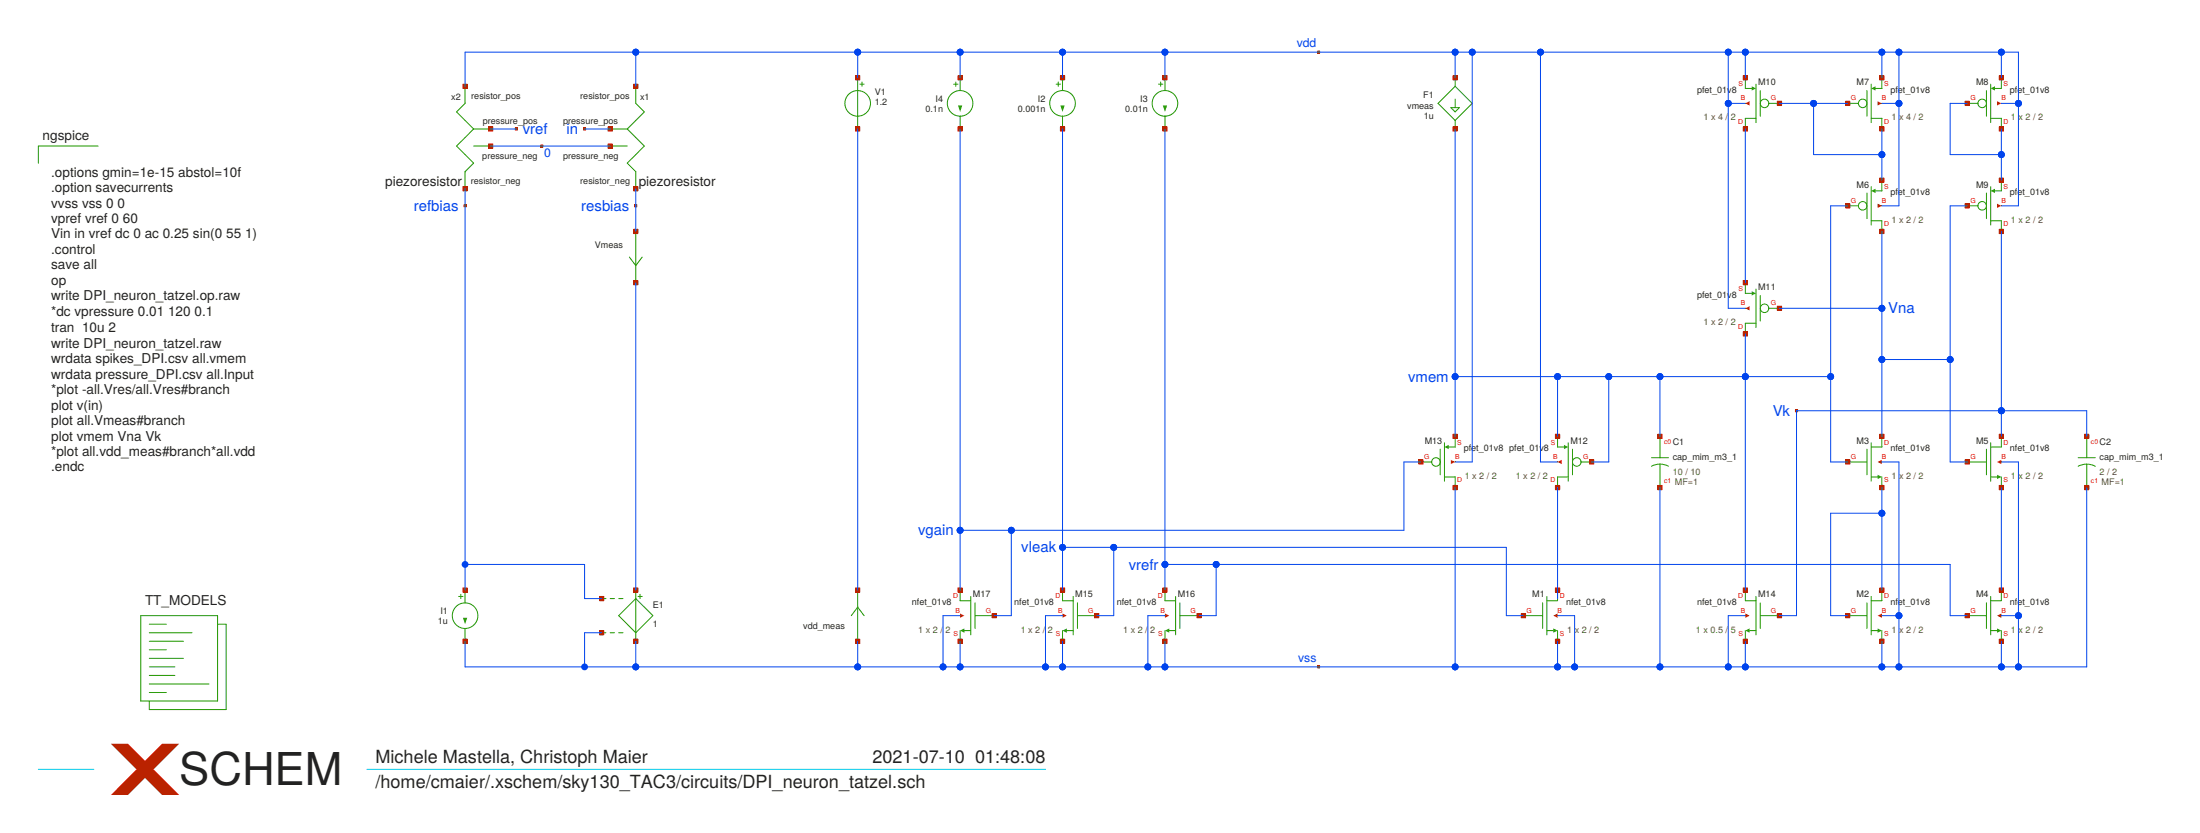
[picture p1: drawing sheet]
<svg xmlns="http://www.w3.org/2000/svg" width="289mm" height="110mm" viewBox="0 0 289 110" stroke-linecap="round" stroke-linejoin="round" font-family="sans-serif">
<g fill="none" stroke="#229800" stroke-width=".13">
<path d="M12.9 19.2h-7.9v2.2M112.8 10.2v6.8M113.1 11.1h.5M113.4 10.8v.5M82.8 33.8l.8 1.1 .9-1.1M83.6 30.4v6.8M112.8 77.6v6.7M202.9 79.3v3.3M203.4 78.4v5.1M204.8 77.6v1.4h-1.4M18.5 80.9h10.1v11.3h-10.1zM19.6 84.3h4.5"/>
<path d="M19.6 85.4h2.3M19.6 86.5h4.5M19.6 87.7h3.4M19.6 88.8h3.4M19.6 89.9h7.9M19.6 91h2.3M19.6 83.2h5.6M19.6 82.1h2.3M28.6 82.1h1.1v11.2h-10.1v-1.1M112 80.9l.8-1.1 .8 1.1M200.3 80.9h2.6M203.4 82.9h.9"/>
<path d="M204.8 82.9v1.4"/>
<circle cx="112.8" cy="13.6" r="1.68"/>
</g>
<path d="M204.3 82.6l.5 .3-.5 .3z" fill="#229800"/>
<path d="M245.5 79.3v3.3M246.1 78.4v5.1M247.5 77.6v1.4h-1.4M243 80.9h2.5M246.1 82.9h.8M247.5 82.9v1.4" fill="none" stroke="#229800" stroke-width=".13"/>
<path d="M246.9 82.6l.6 .3-.6 .3z" fill="#229800"/>
<path d="M245.5 59v3.4M246.1 58.2v5.1M247.5 57.4v1.4h-1.4M243 60.7h2.5M246.1 62.7h.8M247.5 62.7v1.4" fill="none" stroke="#229800" stroke-width=".13"/>
<path d="M246.9 62.4l.6 .3-.6 .3z" fill="#229800"/>
<g fill="none" stroke="#229800" stroke-width=".13">
<path d="M218.3 57.4v2.8M274.4 57.4v2.8M217.2 61.3a2.38 2.38 0 0 1 2.2 0M217.2 60.2h2.2M218.3 61v3.1M229.5 77.6v1.4h1.4M230.9 78.4v5.1M231.5 79.3v3.3M273.3 60.2h2.2M273.3 61.3a2.38 2.38 0 0 1 2.2 0M274.4 61v3.1M229.5 82.9v1.4"/>
<path d="M230.1 82.9h.8M231.5 80.9h2.5"/>
</g>
<path d="M229.5 82.9l.6-.3v.6z" fill="#229800"/>
<path d="M261.2 79.3v3.3M261.8 78.4v5.1M263.2 77.6v1.4h-1.4M258.7 80.9h2.5M261.8 82.9h.8M263.2 82.9v1.4" fill="none" stroke="#229800" stroke-width=".13"/>
<path d="M262.6 82.6l.6 .3-.6 .3z" fill="#229800"/>
<path d="M261.2 59v3.4M261.8 58.2v5.1M263.2 57.4v1.4h-1.4M258.7 60.7h2.5M261.8 62.7h.8M263.2 62.7v1.4" fill="none" stroke="#229800" stroke-width=".13"/>
<path d="M262.6 62.4l.6 .3-.6 .3z" fill="#229800"/>
<path d="M138.9 11.1h.6M139.2 10.8v.5M139.7 10.2v1.7M139.7 15.3v1.7" fill="none" stroke="#229800" stroke-width=".13"/>
<path d="M139.7 12.7v1.2h.3l-.3 .8-.2-.8h.2z" fill="#229800"/>
<g fill="none" stroke="#229800" stroke-width=".13">
<path d="M139.7 77.6v1.4h1.4M141.1 78.4v5.1M141.7 79.3v3.3M139.7 82.9v1.4M140.3 82.9h.8M141.7 80.9h2.5"/>
<circle cx="139.7" cy="13.6" r="1.68"/>
</g>
<path d="M139.7 82.9l.6-.3v.6z" fill="#229800"/>
<path d="M152.4 11.1h.5M152.6 10.8v.5M153.2 10.2v1.7M153.2 15.3v1.7" fill="none" stroke="#229800" stroke-width=".13"/>
<path d="M153.2 12.7v1.2h.3l-.3 .8-.3-.8h.3z" fill="#229800"/>
<g fill="none" stroke="#229800" stroke-width=".13">
<path d="M153.2 77.6v1.4h1.4M154.6 78.4v5.1M155.2 79.3v3.3M153.2 82.9v1.4M153.8 82.9h.8M155.2 80.9h2.5"/>
<circle cx="153.2" cy="13.6" r="1.68"/>
</g>
<path d="M153.2 82.9l.6-.3v.6z" fill="#229800"/>
<path d="M125.4 11.1h.6M125.7 10.8v.5M126.3 10.2v1.7M126.3 15.3v1.7" fill="none" stroke="#229800" stroke-width=".13"/>
<path d="M126.3 12.7v1.2h.2l-.2 .8-.3-.8h.3z" fill="#229800"/>
<g fill="none" stroke="#229800" stroke-width=".13">
<path d="M126.3 77.6v1.4h1.4M127.7 78.4v5.1M128.2 79.3v3.3M126.3 82.9v1.4M126.8 82.9h.9M128.2 80.9h2.6"/>
<circle cx="126.3" cy="13.6" r="1.68"/>
</g>
<path d="M126.3 82.9l.5-.3v.6z" fill="#229800"/>
<path d="M243 27.1h1.4M245.5 25.4v3.3M246.1 24.5v5.1M246.1 29h1.4v1.4M247.5 23.7v1.4h-.9" fill="none" stroke="#229800" stroke-width=".13"/>
<path d="M246.1 25.1l.5-.3v.6z" fill="#229800"/>
<g fill="none" stroke="#229800" stroke-width=".13">
<path d="M243 13.6h1.4M245.5 11.9v3.4M246.1 11.1v5M246.1 15.6h1.4v1.4M247.5 10.2v1.4h-.9"/>
<circle cx="245" cy="27.1" r=".56"/>
</g>
<path d="M246.1 11.6l.5-.3v.6z" fill="#229800"/>
<g fill="none" stroke="#229800" stroke-width=".13">
<path d="M258.7 13.6h1.4M261.2 11.9v3.4M261.8 11.1v5M261.8 15.6h1.4v1.4M263.2 10.2v1.4h-.8"/>
<circle cx="245" cy="13.6" r=".56"/>
</g>
<path d="M261.8 11.6l.6-.3v.6z" fill="#229800"/>
<g fill="none" stroke="#229800" stroke-width=".13">
<path d="M258.7 27.1h1.4M261.2 25.4v3.3M261.8 24.5v5.1M261.8 29h1.4v1.4M263.2 23.7v1.4h-.8"/>
<circle cx="260.7" cy="13.6" r=".56"/>
</g>
<path d="M261.8 25.1l.6-.3v.6z" fill="#229800"/>
<g fill="none" stroke="#229800" stroke-width=".13">
<path d="M229.5 10.2v1.4h.9M230.9 11.1v5M230.9 15.6h-1.4v1.4M231.5 11.9v3.4M232.6 13.6h1.4"/>
<circle cx="260.7" cy="27.1" r=".56"/>
</g>
<path d="M230.4 11.3l.5 .3-.5 .3z" fill="#229800"/>
<g fill="none" stroke="#229800" stroke-width=".13">
<path d="M229.5 37.2v1.4h.9M230.9 38v5.1M231.5 38.8v3.4M230.9 42.5h-1.4v1.4M232.6 40.5h1.4"/>
<circle cx="232" cy="13.6" r=".56"/>
</g>
<path d="M230.4 38.3l.5 .3-.5 .2z" fill="#229800"/>
<g fill="none" stroke="#229800" stroke-width=".13">
<path d="M204.8 57.4v1.4h.9M206.2 58.2v5.1M206.8 59v3.4M206.2 62.7h-1.4v1.4M207.9 60.7h1.4"/>
<circle cx="232" cy="40.5" r=".56"/>
</g>
<path d="M205.7 58.5l.5 .3-.5 .2z" fill="#229800"/>
<g fill="none" stroke="#229800" stroke-width=".13">
<path d="M189.4 59v3.4M190 58.2v5.1M191.4 57.4v1.4h-.9M186.9 60.7h1.4M190 62.7h1.4v1.4"/>
<circle cx="207.4" cy="60.7" r=".56"/>
</g>
<path d="M190 58.8l.5-.3v.5z" fill="#229800"/>
<g fill="none" stroke="#229800" stroke-width=".13">
<path d="M80.2 17h2.3M80.2 19.2h2.3M82.5 17l2.2 2.2-2.2 2.2 1.1 1.2v2.2M83.6 11.3v2.3l1.1 1.1-2.2 2.3M60.3 78.4h.6M60.6 78.1v.6M61.2 77.6v1.7M61.2 82.6v1.7"/>
<circle cx="188.8" cy="60.7" r=".56"/>
</g>
<path d="M61.2 80.1v1.1h.2l-.2 .9-.3-.9h.3z" fill="#229800"/>
<g fill="none" stroke="#229800" stroke-width=".13">
<path d="M61.2 11.3v2.3l-1.2 1.1 2.3 2.3M62.3 17h2.2M62.3 19.2h2.2M62.3 17l-2.3 2.2 2.3 2.2-1.1 1.2v2.2M190.8 14.2h1.1l-.5 .5zM191.4 11.3l-2.3 2.3 2.3 2.2M191.4 11.3l2.2 2.3-2.2 2.2M191.4 10.2v1.1M191.4 13v1.2M191.4 15.8v1.2M79.1 78.7h.6M80.2 78.7h.6"/>
<path d="M81.4 78.7h.5M83.6 77.6v6.7M83.9 78.4h.6M84.2 78.1v.6M79.1 83.2h.6M80.2 83.2h.6M81.4 80.9l2.2-2.2 2.3 2.2-2.3 2.3zM81.4 83.2h.5"/>
<circle cx="61.2" cy="80.9" r="1.68"/>
</g>
<path d="M83.3 30.1h.6v.6h-.6z" fill="none" stroke="#ba2200" stroke-width=".13"/>
<path d="M83.3 30.1h.6v.6h-.6z" fill="#ba2200"/>
<path d="M83.3 36.9h.6v.5h-.6z" fill="none" stroke="#ba2200" stroke-width=".13"/>
<path d="M83.3 36.9h.6v.5h-.6z" fill="#ba2200"/>
<path d="M112.5 84h.6v.6h-.6z" fill="none" stroke="#ba2200" stroke-width=".13"/>
<path d="M112.5 84h.6v.6h-.6z" fill="#ba2200"/>
<path d="M112.5 77.3h.6v.5h-.6z" fill="none" stroke="#ba2200" stroke-width=".13"/>
<path d="M112.5 77.3h.6v.5h-.6z" fill="#ba2200"/>
<path d="M112.5 9.9h.6v.6h-.6z" fill="none" stroke="#ba2200" stroke-width=".13"/>
<path d="M112.5 9.9h.6v.6h-.6z" fill="#ba2200"/>
<path d="M112.5 16.7h.6v.5h-.6z" fill="none" stroke="#ba2200" stroke-width=".13"/>
<g fill="#ba2200">
<path d="M112.5 16.7h.6v.5h-.6z"/>
<path d="M204.3 80.9l.5-.2v.5z"/>
</g>
<path d="M204.6 77.3h.5v.5h-.5z" fill="none" stroke="#ba2200" stroke-width=".13"/>
<path d="M204.6 77.3h.5v.5h-.5z" fill="#ba2200"/>
<path d="M200.1 80.7h.5v.5h-.5z" fill="none" stroke="#ba2200" stroke-width=".13"/>
<path d="M200.1 80.7h.5v.5h-.5z" fill="#ba2200"/>
<path d="M204.6 84h.5v.6h-.5z" fill="none" stroke="#ba2200" stroke-width=".13"/>
<path d="M204.6 84h.5v.6h-.5z" fill="#ba2200"/>
<path d="M204.8 80.9h.1" fill="none" stroke="#ba2200" stroke-width=".13"/>
<path d="M246.9 80.9l.6-.2v.5z" fill="#ba2200"/>
<path d="M247.2 77.3h.6v.5h-.6z" fill="none" stroke="#ba2200" stroke-width=".13"/>
<path d="M247.2 77.3h.6v.5h-.6z" fill="#ba2200"/>
<path d="M242.7 80.7h.6v.5h-.6z" fill="none" stroke="#ba2200" stroke-width=".13"/>
<path d="M242.7 80.7h.6v.5h-.6z" fill="#ba2200"/>
<path d="M247.2 84h.6v.6h-.6z" fill="none" stroke="#ba2200" stroke-width=".13"/>
<path d="M247.2 84h.6v.6h-.6z" fill="#ba2200"/>
<path d="M247.5 80.9h.1" fill="none" stroke="#ba2200" stroke-width=".13"/>
<path d="M246.9 60.7l.6-.2v.5z" fill="#ba2200"/>
<path d="M247.2 57.1h.6v.5h-.6z" fill="none" stroke="#ba2200" stroke-width=".13"/>
<path d="M247.2 57.1h.6v.5h-.6z" fill="#ba2200"/>
<path d="M242.7 60.5h.6v.5h-.6z" fill="none" stroke="#ba2200" stroke-width=".13"/>
<path d="M242.7 60.5h.6v.5h-.6z" fill="#ba2200"/>
<path d="M247.2 63.8h.6v.6h-.6z" fill="none" stroke="#ba2200" stroke-width=".13"/>
<path d="M247.2 63.8h.6v.6h-.6z" fill="#ba2200"/>
<path d="M247.5 60.7h.1" fill="none" stroke="#ba2200" stroke-width=".13"/>
<path d="M218 57.1h.6v.5h-.6z" fill="none" stroke="#ba2200" stroke-width=".13"/>
<path d="M218 57.1h.6v.5h-.6z" fill="#ba2200"/>
<path d="M218 63.8h.6v.6h-.6z" fill="none" stroke="#ba2200" stroke-width=".13"/>
<path d="M218 63.8h.6v.6h-.6z" fill="#ba2200"/>
<path d="M274.1 57.1h.6v.5h-.6z" fill="none" stroke="#ba2200" stroke-width=".13"/>
<path d="M274.1 57.1h.6v.5h-.6z" fill="#ba2200"/>
<path d="M274.1 63.8h.6v.6h-.6z" fill="none" stroke="#ba2200" stroke-width=".13"/>
<g fill="#ba2200">
<path d="M274.1 63.8h.6v.6h-.6z"/>
<path d="M229.5 80.7l.6 .2-.6 .3z"/>
</g>
<path d="M229.2 77.3h.6v.5h-.6z" fill="none" stroke="#ba2200" stroke-width=".13"/>
<path d="M229.2 77.3h.6v.5h-.6z" fill="#ba2200"/>
<path d="M233.7 80.7h.6v.5h-.6z" fill="none" stroke="#ba2200" stroke-width=".13"/>
<path d="M233.7 80.7h.6v.5h-.6z" fill="#ba2200"/>
<path d="M229.2 84h.6v.6h-.6z" fill="none" stroke="#ba2200" stroke-width=".13"/>
<path d="M229.2 84h.6v.6h-.6z" fill="#ba2200"/>
<path d="M229.5 80.9h.1" fill="none" stroke="#ba2200" stroke-width=".13"/>
<path d="M247.3 40.4h.3v.3h-.3z" fill="none" stroke="#ba2200" stroke-width=".13"/>
<path d="M247.3 40.4h.3v.3h-.3z" fill="#ba2200"/>
<path d="M236.1 53.9h.3v.2h-.3z" fill="none" stroke="#ba2200" stroke-width=".13"/>
<path d="M236.1 53.9h.3v.2h-.3z" fill="#ba2200"/>
<path d="M191.2 49.4h.3v.2h-.3z" fill="none" stroke="#ba2200" stroke-width=".13"/>
<g fill="#ba2200">
<path d="M191.2 49.4h.3v.2h-.3z"/>
<path d="M262.6 80.9l.6-.2v.5z"/>
</g>
<path d="M262.9 77.3h.6v.5h-.6z" fill="none" stroke="#ba2200" stroke-width=".13"/>
<path d="M262.9 77.3h.6v.5h-.6z" fill="#ba2200"/>
<path d="M258.4 80.7h.6v.5h-.6z" fill="none" stroke="#ba2200" stroke-width=".13"/>
<path d="M258.4 80.7h.6v.5h-.6z" fill="#ba2200"/>
<path d="M262.9 84h.6v.6h-.6z" fill="none" stroke="#ba2200" stroke-width=".13"/>
<path d="M262.9 84h.6v.6h-.6z" fill="#ba2200"/>
<path d="M263.2 80.9h.1" fill="none" stroke="#ba2200" stroke-width=".13"/>
<path d="M262.6 60.7l.6-.2v.5z" fill="#ba2200"/>
<path d="M262.9 57.1h.6v.5h-.6z" fill="none" stroke="#ba2200" stroke-width=".13"/>
<path d="M262.9 57.1h.6v.5h-.6z" fill="#ba2200"/>
<path d="M258.4 60.5h.6v.5h-.6z" fill="none" stroke="#ba2200" stroke-width=".13"/>
<path d="M258.4 60.5h.6v.5h-.6z" fill="#ba2200"/>
<path d="M262.9 63.8h.6v.6h-.6z" fill="none" stroke="#ba2200" stroke-width=".13"/>
<path d="M262.9 63.8h.6v.6h-.6z" fill="#ba2200"/>
<path d="M263.2 60.7h.1" fill="none" stroke="#ba2200" stroke-width=".13"/>
<path d="M139.5 9.9h.5v.6h-.5z" fill="none" stroke="#ba2200" stroke-width=".13"/>
<path d="M139.5 9.9h.5v.6h-.5z" fill="#ba2200"/>
<path d="M139.5 16.7h.5v.5h-.5z" fill="none" stroke="#ba2200" stroke-width=".13"/>
<g fill="#ba2200">
<path d="M139.5 16.7h.5v.5h-.5z"/>
<path d="M139.7 80.7l.6 .2-.6 .3z"/>
</g>
<path d="M139.5 77.3h.5v.5h-.5z" fill="none" stroke="#ba2200" stroke-width=".13"/>
<path d="M139.5 77.3h.5v.5h-.5z" fill="#ba2200"/>
<path d="M143.9 80.7h.6v.5h-.6z" fill="none" stroke="#ba2200" stroke-width=".13"/>
<path d="M143.9 80.7h.6v.5h-.6z" fill="#ba2200"/>
<path d="M139.5 84h.5v.6h-.5z" fill="none" stroke="#ba2200" stroke-width=".13"/>
<path d="M139.5 84h.5v.6h-.5z" fill="#ba2200"/>
<path d="M139.7 80.9h.1" fill="none" stroke="#ba2200" stroke-width=".13"/>
<path d="M152.9 9.9h.6v.6h-.6z" fill="none" stroke="#ba2200" stroke-width=".13"/>
<path d="M152.9 9.9h.6v.6h-.6z" fill="#ba2200"/>
<path d="M152.9 16.7h.6v.5h-.6z" fill="none" stroke="#ba2200" stroke-width=".13"/>
<g fill="#ba2200">
<path d="M152.9 16.7h.6v.5h-.6z"/>
<path d="M153.2 80.7l.6 .2-.6 .3z"/>
</g>
<path d="M152.9 77.3h.6v.5h-.6z" fill="none" stroke="#ba2200" stroke-width=".13"/>
<path d="M152.9 77.3h.6v.5h-.6z" fill="#ba2200"/>
<path d="M157.4 80.7h.6v.5h-.6z" fill="none" stroke="#ba2200" stroke-width=".13"/>
<path d="M157.4 80.7h.6v.5h-.6z" fill="#ba2200"/>
<path d="M152.9 84h.6v.6h-.6z" fill="none" stroke="#ba2200" stroke-width=".13"/>
<path d="M152.9 84h.6v.6h-.6z" fill="#ba2200"/>
<path d="M153.2 80.9h.1" fill="none" stroke="#ba2200" stroke-width=".13"/>
<path d="M126 9.9h.5v.6h-.5z" fill="none" stroke="#ba2200" stroke-width=".13"/>
<path d="M126 9.9h.5v.6h-.5z" fill="#ba2200"/>
<path d="M126 16.7h.5v.5h-.5z" fill="none" stroke="#ba2200" stroke-width=".13"/>
<g fill="#ba2200">
<path d="M126 16.7h.5v.5h-.5z"/>
<path d="M126.3 80.7l.5 .2-.5 .3z"/>
</g>
<path d="M126 77.3h.5v.5h-.5z" fill="none" stroke="#ba2200" stroke-width=".13"/>
<path d="M126 77.3h.5v.5h-.5z" fill="#ba2200"/>
<path d="M130.5 80.7h.5v.5h-.5z" fill="none" stroke="#ba2200" stroke-width=".13"/>
<path d="M130.5 80.7h.5v.5h-.5z" fill="#ba2200"/>
<path d="M126 84h.5v.6h-.5z" fill="none" stroke="#ba2200" stroke-width=".13"/>
<path d="M126 84h.5v.6h-.5z" fill="#ba2200"/>
<path d="M126.3 80.9h.1" fill="none" stroke="#ba2200" stroke-width=".13"/>
<path d="M126.1 69.6h.3v.2h-.3z" fill="none" stroke="#ba2200" stroke-width=".13"/>
<path d="M126.1 69.6h.3v.3h-.3z" fill="#ba2200"/>
<path d="M139.6 71.8h.3v.3h-.3z" fill="none" stroke="#ba2200" stroke-width=".13"/>
<path d="M139.6 71.8h.3v.3h-.3z" fill="#ba2200"/>
<path d="M153.1 74.1h.2v.2h-.2z" fill="none" stroke="#ba2200" stroke-width=".13"/>
<g fill="#ba2200">
<path d="M153.1 74.1h.2v.2h-.2z"/>
<path d="M246.9 26.8l.6 .3-.6 .2z"/>
</g>
<path d="M247.2 30.1h.6v.6h-.6z" fill="none" stroke="#ba2200" stroke-width=".13"/>
<path d="M247.2 30.1h.6v.6h-.6z" fill="#ba2200"/>
<path d="M242.7 26.8h.6v.5h-.6z" fill="none" stroke="#ba2200" stroke-width=".13"/>
<path d="M242.7 26.8h.6v.5h-.6z" fill="#ba2200"/>
<path d="M247.2 23.4h.6v.6h-.6z" fill="none" stroke="#ba2200" stroke-width=".13"/>
<path d="M247.2 23.4h.6v.6h-.6z" fill="#ba2200"/>
<path d="M247.5 27h.1" fill="none" stroke="#ba2200" stroke-width=".13"/>
<path d="M246.9 13.3l.6 .3-.6 .3z" fill="#ba2200"/>
<path d="M247.2 16.7h.6v.5h-.6z" fill="none" stroke="#ba2200" stroke-width=".13"/>
<path d="M247.2 16.7h.6v.5h-.6z" fill="#ba2200"/>
<path d="M242.7 13.3h.6v.6h-.6z" fill="none" stroke="#ba2200" stroke-width=".13"/>
<path d="M242.7 13.3h.6v.6h-.6z" fill="#ba2200"/>
<path d="M247.2 9.9h.6v.6h-.6z" fill="none" stroke="#ba2200" stroke-width=".13"/>
<path d="M247.2 9.9h.6v.6h-.6z" fill="#ba2200"/>
<path d="M247.5 13.6h.1" fill="none" stroke="#ba2200" stroke-width=".13"/>
<path d="M262.6 13.3l.6 .3-.6 .3z" fill="#ba2200"/>
<path d="M262.9 16.7h.6v.5h-.6z" fill="none" stroke="#ba2200" stroke-width=".13"/>
<path d="M262.9 16.7h.6v.5h-.6z" fill="#ba2200"/>
<path d="M258.4 13.3h.6v.6h-.6z" fill="none" stroke="#ba2200" stroke-width=".13"/>
<path d="M258.4 13.3h.6v.6h-.6z" fill="#ba2200"/>
<path d="M262.9 9.9h.6v.6h-.6z" fill="none" stroke="#ba2200" stroke-width=".13"/>
<path d="M262.9 9.9h.6v.6h-.6z" fill="#ba2200"/>
<path d="M263.2 13.6h.1" fill="none" stroke="#ba2200" stroke-width=".13"/>
<path d="M262.6 26.8l.6 .3-.6 .2z" fill="#ba2200"/>
<path d="M262.9 30.1h.6v.6h-.6z" fill="none" stroke="#ba2200" stroke-width=".13"/>
<path d="M262.9 30.1h.6v.6h-.6z" fill="#ba2200"/>
<path d="M258.4 26.8h.6v.5h-.6z" fill="none" stroke="#ba2200" stroke-width=".13"/>
<path d="M258.4 26.8h.6v.5h-.6z" fill="#ba2200"/>
<path d="M262.9 23.4h.6v.6h-.6z" fill="none" stroke="#ba2200" stroke-width=".13"/>
<path d="M262.9 23.4h.6v.6h-.6z" fill="#ba2200"/>
<path d="M263.2 27h.1" fill="none" stroke="#ba2200" stroke-width=".13"/>
<path d="M229.5 13.6l.6-.3v.6z" fill="#ba2200"/>
<path d="M229.2 16.7h.6v.5h-.6z" fill="none" stroke="#ba2200" stroke-width=".13"/>
<path d="M229.2 16.7h.6v.5h-.6z" fill="#ba2200"/>
<path d="M233.7 13.3h.6v.6h-.6z" fill="none" stroke="#ba2200" stroke-width=".13"/>
<path d="M233.7 13.3h.6v.6h-.6z" fill="#ba2200"/>
<path d="M229.2 9.9h.6v.6h-.6z" fill="none" stroke="#ba2200" stroke-width=".13"/>
<path d="M229.2 9.9h.6v.6h-.6z" fill="#ba2200"/>
<path d="M229.5 13.6h.1" fill="none" stroke="#ba2200" stroke-width=".13"/>
<path d="M229.5 40.5l.6-.3v.6z" fill="#ba2200"/>
<path d="M229.2 43.6h.6v.6h-.6z" fill="none" stroke="#ba2200" stroke-width=".13"/>
<path d="M229.2 43.6h.6v.6h-.6z" fill="#ba2200"/>
<path d="M233.7 40.2h.6v.6h-.6z" fill="none" stroke="#ba2200" stroke-width=".13"/>
<path d="M233.7 40.2h.6v.6h-.6z" fill="#ba2200"/>
<path d="M229.2 36.9h.6v.5h-.6z" fill="none" stroke="#ba2200" stroke-width=".13"/>
<path d="M229.2 36.9h.6v.5h-.6z" fill="#ba2200"/>
<path d="M229.5 40.5h.1" fill="none" stroke="#ba2200" stroke-width=".13"/>
<path d="M204.8 60.7l.6-.2v.5z" fill="#ba2200"/>
<path d="M204.6 63.8h.5v.6h-.5z" fill="none" stroke="#ba2200" stroke-width=".13"/>
<path d="M204.6 63.8h.5v.6h-.5z" fill="#ba2200"/>
<path d="M209 60.5h.6v.5h-.6z" fill="none" stroke="#ba2200" stroke-width=".13"/>
<path d="M209 60.5h.6v.5h-.6z" fill="#ba2200"/>
<path d="M204.6 57.1h.5v.5h-.5z" fill="none" stroke="#ba2200" stroke-width=".13"/>
<path d="M204.6 57.1h.5v.5h-.5z" fill="#ba2200"/>
<path d="M204.8 60.7h.1" fill="none" stroke="#ba2200" stroke-width=".13"/>
<path d="M190.8 60.5l.6 .2-.6 .3z" fill="#ba2200"/>
<path d="M191.1 63.8h.5v.6h-.5z" fill="none" stroke="#ba2200" stroke-width=".13"/>
<path d="M191.1 63.8h.5v.6h-.5z" fill="#ba2200"/>
<path d="M186.6 60.5h.6v.5h-.6z" fill="none" stroke="#ba2200" stroke-width=".13"/>
<path d="M186.6 60.5h.6v.5h-.6z" fill="#ba2200"/>
<path d="M191.1 57.1h.5v.5h-.5z" fill="none" stroke="#ba2200" stroke-width=".13"/>
<path d="M191.1 57.1h.5v.5h-.5z" fill="#ba2200"/>
<path d="M191.4 60.7h.1" fill="none" stroke="#ba2200" stroke-width=".13"/>
<path d="M80 16.7h.5v.5h-.5z" fill="none" stroke="#ba2200" stroke-width=".13"/>
<path d="M80 16.7h.5v.5h-.5z" fill="#ba2200"/>
<path d="M80 18.9h.5v.6h-.5z" fill="none" stroke="#ba2200" stroke-width=".13"/>
<path d="M80 18.9h.5v.6h-.5z" fill="#ba2200"/>
<path d="M83.3 11.1h.6v.5h-.6z" fill="none" stroke="#ba2200" stroke-width=".13"/>
<path d="M83.3 11.1h.6v.5h-.6z" fill="#ba2200"/>
<path d="M83.3 24.5h.6v.6h-.6z" fill="none" stroke="#ba2200" stroke-width=".13"/>
<path d="M83.3 24.5h.6v.6h-.6z" fill="#ba2200"/>
<path d="M60.9 77.3h.5v.5h-.5z" fill="none" stroke="#ba2200" stroke-width=".13"/>
<path d="M60.9 77.3h.5v.5h-.5z" fill="#ba2200"/>
<path d="M60.9 84h.5v.6h-.5z" fill="none" stroke="#ba2200" stroke-width=".13"/>
<path d="M60.9 84h.5v.6h-.5z" fill="#ba2200"/>
<path d="M64.2 16.7h.6v.5h-.6z" fill="none" stroke="#ba2200" stroke-width=".13"/>
<path d="M64.2 16.7h.6v.5h-.6z" fill="#ba2200"/>
<path d="M64.2 18.9h.6v.6h-.6z" fill="none" stroke="#ba2200" stroke-width=".13"/>
<path d="M64.2 18.9h.6v.6h-.6z" fill="#ba2200"/>
<path d="M60.9 11.1h.5v.5h-.5z" fill="none" stroke="#ba2200" stroke-width=".13"/>
<path d="M60.9 11.1h.5v.5h-.5z" fill="#ba2200"/>
<path d="M60.9 24.5h.5v.6h-.5z" fill="none" stroke="#ba2200" stroke-width=".13"/>
<path d="M60.9 24.5h.5v.6h-.5z" fill="#ba2200"/>
<path d="M71.1 19.1h.3v.2h-.3z" fill="none" stroke="#ba2200" stroke-width=".13"/>
<path d="M71.1 19.1h.3v.2h-.3z" fill="#ba2200"/>
<path d="M76.7 16.8h.3v.3h-.3z" fill="none" stroke="#ba2200" stroke-width=".13"/>
<path d="M76.7 16.8h.3v.3h-.3z" fill="#ba2200"/>
<path d="M67.8 16.8h.2v.3h-.2z" fill="none" stroke="#ba2200" stroke-width=".13"/>
<path d="M67.8 16.8h.2v.3h-.2z" fill="#ba2200"/>
<path d="M61 26.9h.3v.3h-.3z" fill="none" stroke="#ba2200" stroke-width=".13"/>
<path d="M61 26.9h.3v.3h-.3z" fill="#ba2200"/>
<path d="M83.5 26.9h.3v.3h-.3z" fill="none" stroke="#ba2200" stroke-width=".13"/>
<g fill="#ba2200">
<path d="M83.5 26.9h.3v.3h-.3z"/>
<path d="M14.6 97.8h2.2l2.3 2.2 2.2-2.2h2.3l-3.4 3.3 3.4 3.4h-2.3l-2.2-2.2-2.3 2.2h-2.2l3.4-3.4z"/>
</g>
<path d="M173.3 6.7h.2v.3h-.2z" fill="none" stroke="#ba2200" stroke-width=".13"/>
<path d="M173.3 6.7h.2v.3h-.2z" fill="#ba2200"/>
<path d="M173.3 87.5h.2v.3h-.2z" fill="none" stroke="#ba2200" stroke-width=".13"/>
<path d="M173.3 87.5h.2v.3h-.2z" fill="#ba2200"/>
<path d="M191.1 9.9h.5v.6h-.5z" fill="none" stroke="#ba2200" stroke-width=".13"/>
<path d="M191.1 9.9h.5v.6h-.5z" fill="#ba2200"/>
<path d="M191.1 16.7h.5v.5h-.5z" fill="none" stroke="#ba2200" stroke-width=".13"/>
<path d="M191.1 16.7h.5v.5h-.5z" fill="#ba2200"/>
<path d="M83.3 77.3h.6v.5h-.6z" fill="none" stroke="#ba2200" stroke-width=".13"/>
<path d="M83.3 77.3h.6v.5h-.6z" fill="#ba2200"/>
<path d="M83.3 84h.6v.6h-.6z" fill="none" stroke="#ba2200" stroke-width=".13"/>
<path d="M83.3 84h.6v.6h-.6z" fill="#ba2200"/>
<path d="M78.8 78.4h.6v.6h-.6z" fill="none" stroke="#ba2200" stroke-width=".13"/>
<path d="M78.8 78.4h.6v.6h-.6z" fill="#ba2200"/>
<path d="M78.8 82.9h.6v.6h-.6z" fill="none" stroke="#ba2200" stroke-width=".13"/>
<path d="M78.8 82.9h.6v.6h-.6z" fill="#ba2200"/>
<path d="M5 101.1h7.3M48.3 101.1h89.2" fill="none" stroke="#00cbed" stroke-width=".13"/>
<g fill="none" stroke="#0044ed" stroke-width=".13">
<path d="M61.2 11.3v-4.4h204.2v20.2h-2.2M64.5 19.2h15.7M64.5 17h3.4M76.9 17h3.3M83.6 6.9v4.4M112.8 6.9v3.3M112.8 17v60.6M126.3 6.9v3.3M126.3 17v60.6M139.7 6.9v3.3M139.7 17v60.6M153.2 6.9v3.3"/>
<path d="M153.2 17v60.6M191.4 6.9v3.3M191.4 17v40.4M193.6 6.9v53.8h-2.2M202.6 6.9v53.8h2.2M227.3 13.6h2.2M227.3 6.9v33.6h2.2M229.5 6.9v3.3M229.5 17v20.2M234 13.6h9M238.5 13.6v6.7h9M247.5 6.9v3.3"/>
<path d="M247.5 17v6.7M247.5 13.6h2.2M249.7 6.9v20.2h-2.2M258.7 13.6h-2.2v6.7h6.7M263.2 13.6h2.2M263.2 6.9v3.3M263.2 17v6.7M61.2 24.8v52.8M83.6 24.8v5.6M83.6 37.2v40.4M243 27.1h-2.3v33.6h2.3M247.5 30.4v27"/>
<path d="M258.7 27.1h-2.2v33.6h2.2M263.2 30.4v27M191.4 49.5h49.3M204.8 49.5v7.9M211.6 49.5v11.2h-2.3M218.3 49.5v7.9M229.5 43.9v33.7M234 40.5h13.5M247.5 47.3h9M274.4 57.4v-3.4h-38.1v26.9h-2.3M61.2 74.2h15.7v4.5h2.2M133 69.7v11.2h-2.2"/>
<path d="M139.7 72h58.4v8.9h2.2M146.5 72v8.9h-2.3M153.2 74.2h103.3v6.7h2.2M159.9 74.2v6.7h-2.2M186.9 60.7h-2.3v9h-58.3M191.4 64.1v23.6M204.8 64.1v14.6M218.3 64.1v23.6M247.5 64.1v13.5M247.5 60.7h2.2v27M247.5 67.5h-6.8v13.4h2.3M263.2 64.1v13.5"/>
<path d="M263.2 60.7h2.2v27M274.4 64.1v23.6h-213.2v-3.4M79.1 83.2h-2.2v4.5M83.6 84.3v3.4M112.8 84.3v3.4M126.3 84.3v3.4M126.3 80.9h-2.3v6.8M139.7 84.3v3.4M139.7 80.9h-2.2v6.8M153.2 84.3v3.4M153.2 80.9h-2.2v6.8M204.8 80.9h2.3v6.8"/>
<path d="M204.8 84.3v3.4M229.5 84.3v3.4M229.5 80.9h-2.2v6.8M247.5 84.3v3.4M247.5 80.9h2.2M263.2 84.3v3.4M263.2 80.9h2.2"/>
</g>
<g fill="#0044ed">
<path d="M83.2 6.6a.45 .45 0 0 1 .5-.2 .45 .45 0 0 1 .4 .5h-.5h.5a.45 .45 0 0 1-.6 .4 .45 .45 0 0 1-.3-.7z"/>
<path d="M112.4 6.6a.45 .45 0 0 1 .5-.2 .45 .45 0 0 1 .3 .5h-.4h.4a.45 .45 0 0 1-.5 .4 .45 .45 0 0 1-.3-.7z"/>
<path d="M60.9 73.8a.45 .45 0 0 1 .7 .4h-.4h.4a.45 .45 0 0 1-.7 .4 .45 .45 0 0 1 0-.8z"/>
<path d="M76.5 87.4a.45 .45 0 0 1 .5-.2 .45 .45 0 0 1 .3 .5h-.4h.4a.45 .45 0 0 1-.5 .4 .45 .45 0 0 1-.3-.7z"/>
<path d="M83.2 87.4a.45 .45 0 0 1 .5-.2 .45 .45 0 0 1 .4 .5h-.5h.5a.45 .45 0 0 1-.6 .4 .45 .45 0 0 1-.3-.7z"/>
<path d="M112.4 87.4a.45 .45 0 0 1 .5-.2 .45 .45 0 0 1 .3 .5h-.4h.4a.45 .45 0 0 1-.5 .4 .45 .45 0 0 1-.3-.7z"/>
<path d="M125.9 6.6a.45 .45 0 0 1 .5-.2 .45 .45 0 0 1 .3 .5h-.4h.4a.45 .45 0 0 1-.6 .4 .45 .45 0 0 1-.2-.7z"/>
<path d="M139.5 6.5a.45 .45 0 0 1 .7 .4h-.5h.5a.45 .45 0 0 1-.7 .3 .45 .45 0 0 1 0-.7z"/>
<path d="M126 69.3a.45 .45 0 0 1 .7 .4h-.4h.4a.45 .45 0 0 1-.7 .4 .45 .45 0 0 1 0-.8z"/>
<path d="M123.6 87.4a.45 .45 0 0 1 .5-.2 .45 .45 0 0 1 .4 .5h-.5h.5a.45 .45 0 0 1-.6 .4 .45 .45 0 0 1-.3-.7z"/>
<path d="M125.9 87.4a.45 .45 0 0 1 .5-.2 .45 .45 0 0 1 .3 .5h-.4h.4a.45 .45 0 0 1-.6 .4 .45 .45 0 0 1-.2-.7z"/>
<path d="M137.1 87.4a.45 .45 0 0 1 .5-.2 .45 .45 0 0 1 .3 .5h-.4h.4a.45 .45 0 0 1-.5 .4 .45 .45 0 0 1-.3-.7z"/>
<path d="M132.8 69.3a.45 .45 0 0 1 .6 .4h-.4h.4a.45 .45 0 0 1-.6 .4 .45 .45 0 0 1 0-.8z"/>
<path d="M153 6.5a.45 .45 0 0 1 .6 .4h-.4h.4a.45 .45 0 0 1-.6 .3 .45 .45 0 0 1 0-.7z"/>
<path d="M191.1 6.5a.45 .45 0 0 1 .7 .4h-.4h.4a.45 .45 0 0 1-.7 .3 .45 .45 0 0 1 0-.7z"/>
<path d="M153 73.8a.45 .45 0 0 1 .6 .4h-.4h.4a.45 .45 0 0 1-.6 .4 .45 .45 0 0 1 0-.8z"/>
<path d="M139.5 71.6a.45 .45 0 0 1 .7 .4h-.5h.5a.45 .45 0 0 1-.7 .3 .45 .45 0 0 1 0-.7z"/>
<path d="M153 87.3a.45 .45 0 0 1 .6 .4h-.4h.4a.45 .45 0 0 1-.6 .4 .45 .45 0 0 1 0-.8z"/>
<path d="M191 87.4a.45 .45 0 0 1 .5-.2 .45 .45 0 0 1 .3 .5h-.4h.4a.45 .45 0 0 1-.6 .4 .45 .45 0 0 1-.2-.7z"/>
<path d="M139.5 87.3a.45 .45 0 0 1 .7 .4h-.5h.5a.45 .45 0 0 1-.7 .4 .45 .45 0 0 1 0-.8z"/>
<path d="M150.6 87.4a.45 .45 0 0 1 .5-.2 .45 .45 0 0 1 .3 .5h-.4h.4a.45 .45 0 0 1-.6 .4 .45 .45 0 0 1-.2-.7z"/>
<path d="M146.1 71.7a.45 .45 0 0 1 .5-.2 .45 .45 0 0 1 .3 .5h-.4h.4a.45 .45 0 0 1-.6 .4 .45 .45 0 0 1-.2-.7z"/>
<path d="M159.5 74a.45 .45 0 0 1 .6-.2 .45 .45 0 0 1 .3 .4h-.5h.5a.45 .45 0 0 1-.6 .4 .45 .45 0 0 1-.3-.6z"/>
<path d="M191.1 49.1a.45 .45 0 0 1 .7 .4h-.4h.4a.45 .45 0 0 1-.7 .4 .45 .45 0 0 1 0-.8z"/>
<path d="M193.2 6.6a.45 .45 0 0 1 .5-.2 .45 .45 0 0 1 .4 .5h-.5h.5a.45 .45 0 0 1-.6 .4 .45 .45 0 0 1-.3-.7z"/>
<path d="M202.2 6.6a.45 .45 0 0 1 .5-.2 .45 .45 0 0 1 .3 .5h-.4h.4a.45 .45 0 0 1-.5 .4 .45 .45 0 0 1-.3-.7z"/>
<path d="M226.9 6.6a.45 .45 0 0 1 .5-.2 .45 .45 0 0 1 .3 .5h-.4h.4a.45 .45 0 0 1-.5 .4 .45 .45 0 0 1-.3-.7z"/>
<path d="M211.2 49.3a.45 .45 0 0 1 .5-.2 .45 .45 0 0 1 .3 .4h-.4h.4a.45 .45 0 0 1-.6 .4 .45 .45 0 0 1-.2-.6z"/>
<path d="M218.1 49.1a.45 .45 0 0 1 .6 .4h-.4h.4a.45 .45 0 0 1-.6 .4 .45 .45 0 0 1 0-.8z"/>
<path d="M217.9 87.4a.45 .45 0 0 1 .5-.2 .45 .45 0 0 1 .3 .5h-.4h.4a.45 .45 0 0 1-.5 .4 .45 .45 0 0 1-.3-.7z"/>
<path d="M204.6 49.1a.45 .45 0 0 1 .7 .4h-.5h.5a.45 .45 0 0 1-.7 .4 .45 .45 0 0 1 0-.8z"/>
<path d="M229.1 49.3a.45 .45 0 0 1 .5-.2 .45 .45 0 0 1 .4 .4h-.5h.5a.45 .45 0 0 1-.6 .4 .45 .45 0 0 1-.3-.6z"/>
<path d="M206.7 87.4a.45 .45 0 0 1 .5-.2 .45 .45 0 0 1 .3 .5h-.4h.4a.45 .45 0 0 1-.5 .4 .45 .45 0 0 1-.3-.7z"/>
<path d="M204.6 87.3a.45 .45 0 0 1 .7 .4h-.5h.5a.45 .45 0 0 1-.7 .4 .45 .45 0 0 1 0-.8z"/>
<path d="M226.9 87.4a.45 .45 0 0 1 .5-.2 .45 .45 0 0 1 .3 .5h-.4h.4a.45 .45 0 0 1-.5 .4 .45 .45 0 0 1-.3-.7z"/>
<path d="M263 19.9a.45 .45 0 0 1 .6 .4h-.4h.4a.45 .45 0 0 1-.6 .4 .45 .45 0 0 1 0-.8z"/>
<path d="M247.1 6.6a.45 .45 0 0 1 .5-.2 .45 .45 0 0 1 .3 .5h-.4h.4a.45 .45 0 0 1-.5 .4 .45 .45 0 0 1-.3-.7z"/>
<path d="M249.3 6.6a.45 .45 0 0 1 .5-.2 .45 .45 0 0 1 .4 .5h-.5h.5a.45 .45 0 0 1-.6 .4 .45 .45 0 0 1-.3-.7z"/>
<path d="M262.8 6.6a.45 .45 0 0 1 .5-.2 .45 .45 0 0 1 .3 .5h-.4h.4a.45 .45 0 0 1-.5 .4 .45 .45 0 0 1-.3-.7z"/>
<path d="M229.1 6.6a.45 .45 0 0 1 .5-.2 .45 .45 0 0 1 .4 .5h-.5h.5a.45 .45 0 0 1-.6 .4 .45 .45 0 0 1-.3-.7z"/>
<path d="M238.3 13.2a.45 .45 0 0 1 .7 .4h-.5h.5a.45 .45 0 0 1-.7 .4 .45 .45 0 0 1 0-.8z"/>
<path d="M226.9 13.4a.45 .45 0 0 1 .5-.2 .45 .45 0 0 1 .3 .4h-.4h.4a.45 .45 0 0 1-.5 .4 .45 .45 0 0 1-.3-.6z"/>
<path d="M249.3 13.4a.45 .45 0 0 1 .5-.2 .45 .45 0 0 1 .4 .4h-.5h.5a.45 .45 0 0 1-.6 .4 .45 .45 0 0 1-.3-.6z"/>
<path d="M265.1 13.4a.45 .45 0 0 1 .5-.2 .45 .45 0 0 1 .3 .4h-.5h.5a.45 .45 0 0 1-.6 .4 .45 .45 0 0 1-.2-.6z"/>
<path d="M247.3 19.9a.45 .45 0 0 1 .6 .4h-.4h.4a.45 .45 0 0 1-.6 .4 .45 .45 0 0 1 0-.8z"/>
<path d="M240.5 49.1a.45 .45 0 0 1 .7 .4h-.5h.5a.45 .45 0 0 1-.7 .4 .45 .45 0 0 1 0-.8z"/>
<path d="M265.1 80.7a.45 .45 0 0 1 .5-.2 .45 .45 0 0 1 .3 .4h-.5h.5a.45 .45 0 0 1-.6 .5 .45 .45 0 0 1-.2-.7z"/>
<path d="M249.3 80.7a.45 .45 0 0 1 .5-.2 .45 .45 0 0 1 .4 .4h-.5h.5a.45 .45 0 0 1-.6 .5 .45 .45 0 0 1-.3-.7z"/>
<path d="M247.3 67.1a.45 .45 0 0 1 .6 .4h-.4h.4a.45 .45 0 0 1-.6 .4 .45 .45 0 0 1 0-.8z"/>
<path d="M262.8 53.8a.45 .45 0 0 1 .5-.2 .45 .45 0 0 1 .3 .4h-.4h.4a.45 .45 0 0 1-.5 .4 .45 .45 0 0 1-.3-.6z"/>
<path d="M247.1 40.3a.45 .45 0 0 1 .5-.2 .45 .45 0 0 1 .3 .4h-.4h.4a.45 .45 0 0 1-.5 .5 .45 .45 0 0 1-.3-.7z"/>
<path d="M256.1 47a.45 .45 0 0 1 .5-.2 .45 .45 0 0 1 .3 .5h-.4h.4a.45 .45 0 0 1-.6 .4 .45 .45 0 0 1-.2-.7z"/>
<path d="M247.1 47a.45 .45 0 0 1 .5-.2 .45 .45 0 0 1 .3 .5h-.4h.4a.45 .45 0 0 1-.5 .4 .45 .45 0 0 1-.3-.7z"/>
<path d="M229.1 87.4a.45 .45 0 0 1 .5-.2 .45 .45 0 0 1 .4 .5h-.5h.5a.45 .45 0 0 1-.6 .4 .45 .45 0 0 1-.3-.7z"/>
<path d="M247.1 87.4a.45 .45 0 0 1 .5-.2 .45 .45 0 0 1 .3 .5h-.4h.4a.45 .45 0 0 1-.5 .4 .45 .45 0 0 1-.3-.7z"/>
<path d="M249.3 87.4a.45 .45 0 0 1 .5-.2 .45 .45 0 0 1 .4 .5h-.5h.5a.45 .45 0 0 1-.6 .4 .45 .45 0 0 1-.3-.7z"/>
<path d="M262.8 87.4a.45 .45 0 0 1 .5-.2 .45 .45 0 0 1 .3 .5h-.4h.4a.45 .45 0 0 1-.5 .4 .45 .45 0 0 1-.3-.7z"/>
<path d="M265.1 87.4a.45 .45 0 0 1 .5-.2 .45 .45 0 0 1 .3 .5h-.5h.5a.45 .45 0 0 1-.6 .4 .45 .45 0 0 1-.2-.7z"/>
</g>
<text font-size="5.9" fill="#222" x="23.6" y="103.1">SCHEM</text>
<g font-size="2.4" fill="#222">
<text x="49.4" y="100.3">Michele Mastella, Christoph Maier</text>
<text x="114.7" y="100.3">2021-07-10 01:48:08</text>
<text x="49.4" y="103.6">/home/cmaier/.xschem/sky130_TAC3/circuits/DPI_neuron_tatzel.sch</text>
</g>
<g font-size="2" fill="#0044ed">
<text x="68.7" y="17.6">vref</text>
<text x="74.5" y="17.6">in</text>
<text x="54.4" y="27.7">refbias</text>
<text x="76.4" y="27.7">resbias</text>
<text x="248.3" y="41.2">Vna</text>
<text x="185.2" y="50.2">vmem</text>
<text x="233.1" y="54.7">Vk</text>
<text x="120.7" y="70.4">vgain</text>
<text x="134.3" y="72.6">vleak</text>
<text x="148.4" y="74.9">vrefr</text>
</g>
<g font-size="1.8" fill="#222">
<text x="5.6" y="18.4">ngspice</text>
<text x="6.7" y="23.2">.options gmin=1e-15 abstol=10f</text>
<text x="6.7" y="25.3">.option savecurrents</text>
<text x="6.7" y="27.3">vvss vss 0 0</text>
<text x="6.7" y="29.3">vpref vref 0 60</text>
<text x="50.7" y="24.5">piezoresistor</text>
<text x="84" y="24.5">piezoresistor</text>
<text x="6.7" y="31.4">Vin in vref dc 0 ac 0.25 sin(0 55 1)</text>
<text x="6.7" y="33.4">.control</text>
<text x="6.7" y="35.4">save all</text>
<text x="6.7" y="37.4">op</text>
<text x="6.7" y="39.5">write DPI_neuron_tatzel.op.raw</text>
<text x="6.7" y="41.5">*dc vpressure 0.01 120 0.1</text>
<text x="6.7" y="43.7">tran 10u 2</text>
<text x="6.7" y="45.7">write DPI_neuron_tatzel.raw</text>
<text x="6.7" y="47.8">wrdata spikes_DPI.csv all.vmem</text>
<text x="6.7" y="49.8">wrdata pressure_DPI.csv all.Input</text>
<text x="6.7" y="51.8">*plot -all.Vres/all.Vres#branch</text>
<text x="6.7" y="53.9">plot v(in)</text>
<text x="6.7" y="55.9">plot all.Vmeas#branch</text>
<text x="6.7" y="57.9">plot vmem Vna Vk</text>
<text x="6.7" y="59.9">*plot all.vdd_meas#branch*all.vdd</text>
<text x="6.7" y="62">.endc</text>
<text x="19.1" y="79.6">TT_MODELS</text>
</g>
<g font-size="1.6" fill="#0044ed">
<text x="170.5" y="6.2">vdd</text>
<text x="71.5" y="20.6">0</text>
<text x="170.7" y="87">vss</text>
</g>
<g font-size="1.2" fill="#222">
<text x="231.2" y="11.2">M10</text>
<text x="244.1" y="11.2">M7</text>
<text x="259.9" y="11.2">M8</text>
<text x="59.3" y="13.2">x2</text>
<text x="62" y="13">resistor_pos</text>
<text x="63.5" y="16.3">pressure_pos</text>
<text x="74.1" y="16.3">pressure_pos</text>
<text x="76.3" y="13">resistor_pos</text>
<text x="84.2" y="13.2">x1</text>
<text x="115" y="12.4">V1</text>
<text x="115" y="13.8">1.2</text>
<text x="121.7" y="14.7">0.1n</text>
<text x="123" y="13.4">I4</text>
<text x="133.8" y="14.7">0.001n</text>
<text x="136.5" y="13.4">I2</text>
<text x="148" y="14.7">0.01n</text>
<text x="150" y="13.4">I3</text>
<text x="185.1" y="14.3">vmeas</text>
<text x="187.2" y="12.9">F1</text>
<text x="187.2" y="15.7">1u</text>
<text x="223.2" y="12.2">pfet_01v8</text>
<text x="248.6" y="12.2">pfet_01v8</text>
<text x="264.3" y="12.2">pfet_01v8</text>
<text x="63.4" y="20.8">pressure_neg</text>
<text x="74.1" y="20.8">pressure_neg</text>
<text x="61.9" y="24.2">resistor_neg</text>
<text x="76.3" y="24.2">resistor_neg</text>
<text x="244.1" y="24.7">M6</text>
<text x="248.6" y="25.7">pfet_01v8</text>
<text x="259.9" y="24.7">M9</text>
<text x="264.3" y="25.7">pfet_01v8</text>
<text x="78.2" y="32.6">Vmeas</text>
<text x="223.2" y="39.1">pfet_01v8</text>
<text x="231.2" y="38.1">M11</text>
<text x="187.4" y="58.3">M13</text>
<text x="192.5" y="59.3">pfet_01v8 pfet_01v8</text>
<text x="206.5" y="58.3">M12</text>
<text x="220" y="58.5">C1</text>
<text x="244.1" y="58.3">M3</text>
<text x="248.6" y="59.3">nfet_01v8</text>
<text x="259.9" y="58.3">M5</text>
<text x="264.3" y="59.3">nfet_01v8</text>
<text x="276.1" y="58.5">C2</text>
<text x="220" y="60.4">cap_mim_m3_1</text>
<text x="276.1" y="60.4">cap_mim_m3_1</text>
<text x="57.6" y="82.1">1u</text>
<text x="57.9" y="80.8">I1</text>
<text x="85.9" y="82.5">1</text>
<text x="85.9" y="79.9">E1</text>
<text x="105.6" y="82.6">vdd_meas</text>
<text x="119.9" y="79.5">nfet_01v8</text>
<text x="127.9" y="78.5">M17</text>
<text x="133.4" y="79.5">nfet_01v8</text>
<text x="141.4" y="78.5">M15</text>
<text x="146.9" y="79.5">nfet_01v8</text>
<text x="154.9" y="78.5">M16</text>
<text x="201.5" y="78.5">M1</text>
<text x="206" y="79.5">nfet_01v8</text>
<text x="223.2" y="79.5">nfet_01v8</text>
<text x="231.2" y="78.5">M14</text>
<text x="244.1" y="78.5">M2</text>
<text x="248.6" y="79.5">nfet_01v8</text>
<text x="259.9" y="78.5">M4</text>
<text x="264.3" y="79.5">nfet_01v8</text>
</g>
<g font-size="1.2" fill="#660">
<text x="224" y="15.8">1 x 4 / 2</text>
<text x="248.7" y="15.8">1 x 4 / 2</text>
<text x="264.5" y="15.8">1 x 2 / 2</text>
<text x="248.7" y="29.3">1 x 2 / 2</text>
<text x="264.5" y="29.3">1 x 2 / 2</text>
<text x="224" y="42.8">1 x 2 / 2</text>
<text x="192.6" y="63">1 x 2 / 2</text>
<text x="199.3" y="63">1 x 2 / 2</text>
<text x="220" y="62.4">10 / 10</text>
<text x="220.3" y="63.8">MF=1</text>
<text x="248.7" y="63">1 x 2 / 2</text>
<text x="264.5" y="63">1 x 2 / 2</text>
<text x="276.1" y="62.4">2 / 2</text>
<text x="276.4" y="63.8">MF=1</text>
<text x="120.8" y="83.2">1 x 2 / 2</text>
<text x="134.2" y="83.2">1 x 2 / 2</text>
<text x="147.7" y="83.2">1 x 2 / 2</text>
<text x="206.1" y="83.2">1 x 2 / 2</text>
<text x="223" y="83.2">1 x 0.5 / 5</text>
<text x="248.7" y="83.2">1 x 2 / 2</text>
<text x="264.5" y="83.2">1 x 2 / 2</text>
</g>
<g font-size=".9" fill="#fe0000">
<text x="228.6" y="11.3">S</text>
<text x="247.8" y="11.3">S</text>
<text x="263.5" y="11.3">S</text>
<text x="228.6" y="16.3">D</text>
<text x="228.9" y="13.2">B</text>
<text x="232.9" y="13.2">G</text>
<text x="243.4" y="13.2">G</text>
<text x="247.5" y="13.2">B</text>
<text x="247.8" y="16.3">D</text>
<text x="259.1" y="13.2">G</text>
<text x="263.2" y="13.2">B</text>
<text x="263.5" y="16.3">D</text>
<text x="243.4" y="26.7">G</text>
<text x="247.5" y="26.7">B</text>
<text x="247.8" y="29.7">D</text>
<text x="247.8" y="24.8">S</text>
<text x="259.1" y="26.7">G</text>
<text x="263.2" y="26.7">B</text>
<text x="263.5" y="29.7">D</text>
<text x="263.5" y="24.8">S</text>
<text x="228.6" y="38.3">S</text>
<text x="228.9" y="40.1">B</text>
<text x="232.9" y="40.1">G</text>
<text x="228.6" y="43.2">D</text>
<text x="191.6" y="58.5">S</text>
<text x="204" y="58.5">S</text>
<text x="218.9" y="58.4">c0</text>
<text x="247.8" y="58.5">D</text>
<text x="263.5" y="58.5">D</text>
<text x="275" y="58.4">c0</text>
<text x="187.3" y="60.3">G</text>
<text x="191.4" y="60.3">B</text>
<text x="191.6" y="63.4">D</text>
<text x="203.9" y="63.4">D</text>
<text x="204.2" y="60.3">B</text>
<text x="208.2" y="60.3">G</text>
<text x="218.9" y="63.6">c1</text>
<text x="243.4" y="60.3">G</text>
<text x="247.5" y="60.3">B</text>
<text x="247.8" y="63.4">S</text>
<text x="259.1" y="60.3">G</text>
<text x="263.2" y="60.3">B</text>
<text x="263.5" y="63.4">S</text>
<text x="275" y="63.6">c1</text>
<text x="125.3" y="78.7">D</text>
<text x="125.4" y="83.6">S</text>
<text x="125.7" y="80.5">B</text>
<text x="129.6" y="80.5">G</text>
<text x="138.8" y="78.7">D</text>
<text x="138.9" y="83.6">S</text>
<text x="139.1" y="80.5">B</text>
<text x="143.1" y="80.5">G</text>
<text x="152.3" y="78.7">D</text>
<text x="152.3" y="83.6">S</text>
<text x="152.6" y="80.5">B</text>
<text x="156.6" y="80.5">G</text>
<text x="200.8" y="80.5">G</text>
<text x="204.8" y="80.5">B</text>
<text x="205.1" y="83.6">S</text>
<text x="205.1" y="78.7">D</text>
<text x="228.6" y="78.7">D</text>
<text x="228.6" y="83.6">S</text>
<text x="228.9" y="80.5">B</text>
<text x="232.9" y="80.5">G</text>
<text x="243.4" y="80.5">G</text>
<text x="247.5" y="80.5">B</text>
<text x="247.8" y="83.6">S</text>
<text x="247.8" y="78.7">D</text>
<text x="259.1" y="80.5">G</text>
<text x="263.2" y="80.5">B</text>
<text x="263.5" y="83.6">S</text>
<text x="263.5" y="78.7">D</text>
</g>
</svg>
